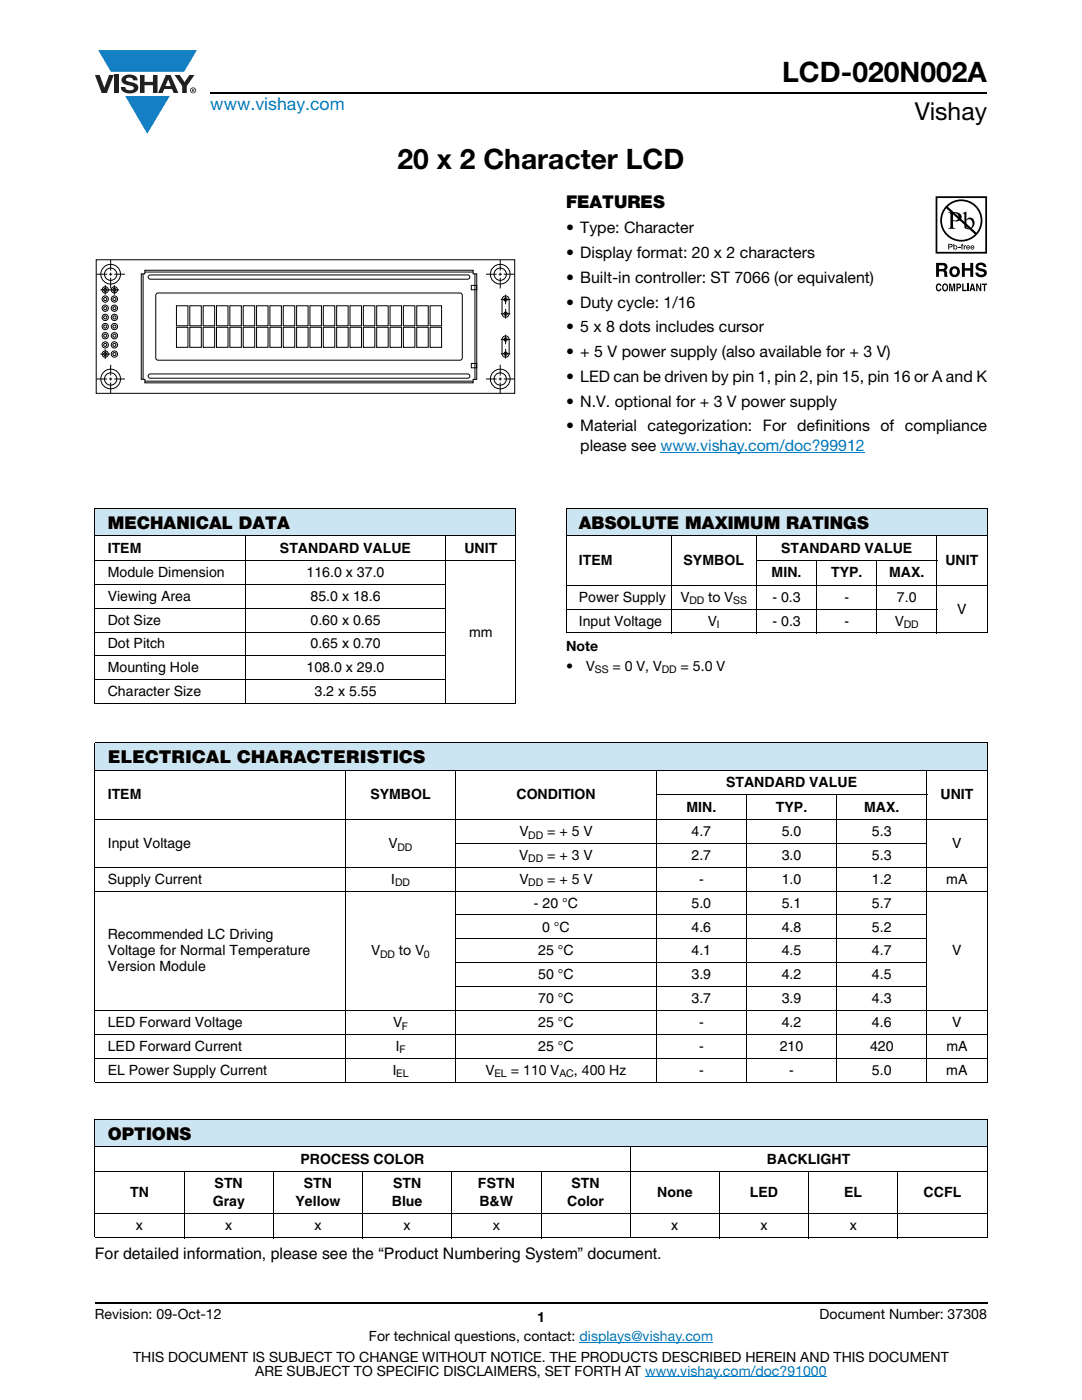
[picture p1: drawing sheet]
<svg xmlns="http://www.w3.org/2000/svg" width="216mm" height="279mm" viewBox="0 0 216 279" stroke-linecap="round" stroke-linejoin="round" font-family="sans-serif">
<g fill="#147fc3">
<path d="M19.6 10h19.7l-2.6 4.3h-1.1h-13.5z"/>
<path d="M25 19.2h8.9l-4.5 7.5z"/>
</g>
<g fill="#231f20">
<path d="M18.9 15h1l.9 2.5 1-2.5h.9l-1.4 3.6h-1z"/>
<path d="M22.9 15h.9v3.6h-.9z"/>
<path d="M24.6 15.3a2.1 2.1 0 0 1 2.8 .3l.1 .4h-.9a.79 .79 0 0 0-.7-.5 .79 .79 0 0 0-.8 .4l.3 .3 1 .2a1.08 1.08 0 0 1 1.2 1 1.08 1.08 0 0 1-1.1 1.2 1.73 1.73 0 0 1-2.4-1.2h.9a.96 .96 0 0 0 .8 .6 .96 .96 0 0 0 .9-.4 1.31 1.31 0 0 0-1.2-.6 1.03 1.03 0 0 1-1.1-.6 1.03 1.03 0 0 1 .2-1.1z"/>
<path d="M27.9 15h.9v1.3h1.7v-1.3h.9v3.6h-.9v-1.6h-1.7v1.6h-.9z"/>
<path d="M34.8 15h1.1l.9 1.4 1-1.4h1l-1.5 2.2v1.4h-.9v-1.4z"/>
<path d="M33.6 15.9l.5 1.3h-1.1zM33.1 15l-1.6 3.6h1l.3-.8h1.5l.3 .8h1l-1.6-3.6z"/>
<path d="M38.1 18a.46 .46 0 0 1 .9 0 .46 .46 0 0 1-.9 0zM37.9 18a.6 .6 0 0 0 1.2 0 .6 .6 0 0 0-1.2 0z"/>
<path d="M38.4 17.8h.2v.2h-.2zM38.3 17.7v.7h.1v-.3l.4 .3-.2-.3 .2-.2-.1-.2z"/>
</g>
<path d="M42 18.6h155M18.9 260h178.1" fill="none" stroke="#000" stroke-width=".36"/>
<path d="M131.8 90.2h40.8M115.6 267.9h26.7M128.7 274.8h36.3" fill="none" stroke="#007ec4" stroke-width=".2"/>
<path d="M19.1 51.8h83.7v26.8h-83.7z" fill="#fff"/>
<g fill="none" stroke="#000" stroke-width=".2">
<path d="M19.2 51.8h83.5v26.7h-83.5zM19.2 54.7h2.2M20.1 57.9h3.7M21 56.9v1.9M21.8 54.7h.6M22.1 51.9v2.1M22.1 54.4v.6M22.1 55.4v2.2M22.8 54.7h2.1M22.8 56.9v1.9M28.5 54.7v21M28.9 53.9h65.5v.8h.7v21h-.7v.7h-65.5v-.7h-.7v-21h.7z"/>
<path d="M28.9 54.3h65.5M29.8 54.9h63.5a.43 .43 0 0 1 .5 .4 .43 .43 0 0 1-.5 .4h-63.3a.43 .43 0 0 1-.4-.3 .43 .43 0 0 1 .2-.5zM31.3 58.5h60.5l.4 .2v.2v12.5v.3l-.4 .2h-60.2l-.3-.1-.2-.4v-12.5zM94 57h1.1v.8h-1.1zM94.8 54.7v21M97 54.7h2.1M99.5 54.7h.6M99.8 51.9v2.1M99.8 54.4v.6M99.8 55.4v2.2M99.9 59.8h1.9M100.4 59.3a.71 .71 0 0 1 .8-.2 .71 .71 0 0 1 .4 .7v2.8a.71 .71 0 0 1-.7 .7 .71 .71 0 0 1-.7-.7v-2.8z"/>
<path d="M100.5 54.7h2.2M100.9 58.8v1.9M19.2 75.6h2.2M20.1 70.7h1.8M21 69.7v1.9M21.8 75.6h.6M22.1 72.8v2.1M22.1 75.3v.6M22.1 76.3v2.2M22.8 75.6h2.1M28.9 76.1h65.5M29.8 74.7l63.5-.1a.43 .43 0 0 1 .5 .5 .43 .43 0 0 1-.5 .4h-63.3a.43 .43 0 0 1-.4-.3 .43 .43 0 0 1 .2-.5z"/>
<path d="M35.2 61h2.3v4h-2.3zM35.2 65.3h2.3v4h-2.3zM37.9 65h2.3v-4h-2.3v4M37.9 69.3h2.3v-4h-2.3v4M40.5 61h2.3v4h-2.3zM40.5 65.3h2.3v4h-2.3zM43.2 65h2.3v-4h-2.3v4M43.2 69.3h2.3v-4h-2.3v4M45.9 65h2.3v-4h-2.3v4M45.9 69.3h2.3v-4h-2.3v4M48.5 61h2.3v4h-2.3zM48.5 65.3h2.3v4h-2.3z"/>
<path d="M51.2 65h2.3v-4h-2.3v4M51.2 69.3h2.3v-4h-2.3v4M53.9 61h2.3v4h-2.3zM53.9 65.3h2.3v4h-2.3zM56.5 61h2.3v4h-2.3zM56.5 69.3h2.3v-4h-2.3v4M59.2 65h2.3v-4h-2.3v4M59.2 69.3h2.3v-4h-2.3v4M61.8 61h2.3v4h-2.3zM61.8 65.3h2.3v4h-2.3zM64.5 65h2.3v-4h-2.3v4M64.5 69.3h2.3v-4h-2.3v4"/>
<path d="M67.2 61h2.3v4h-2.3zM67.2 65.3h2.3v4h-2.3zM69.8 61h2.3v4h-2.3zM69.8 65.3h2.3v4h-2.3zM72.5 65h2.3v-4h-2.3v4M72.5 69.3h2.3v-4h-2.3v4M75.2 61h2.3v4h-2.3zM75.2 65.3h2.3v4h-2.3zM77.8 65h2.3v-4h-2.3l.1 4M77.8 69.3h2.3v-4h-2.3l.1 4M80.5 61h2.3v4h-2.3zM80.5 65.3h2.3v4h-2.3z"/>
<path d="M83.2 61h2.3v4h-2.3zM83.2 65.3h2.3v4h-2.3zM85.8 65h2.3v-4h-2.3v4M85.8 69.3h2.3v-4h-2.3v4M94 72.5h1.1v.9h-1.1zM97 75.6h2.1M99.5 75.6h.6M99.8 72.8v2.1M99.8 75.3v.6M99.8 76.3v2.2M99.9 67.8h1.9M99.9 70.6h1.9"/>
<path d="M99.9 62.6h1.9M100.4 67.2a.71 .71 0 0 1 .8-.1 .71 .71 0 0 1 .4 .7v2.8a.71 .71 0 0 1-.7 .7 .71 .71 0 0 1-.7-.7v-2.8zM100.5 75.6h2.2M100.9 66.8v1.9M100.9 69.6v1.9M100.9 61.7v1.9"/>
<circle cx="21" cy="59.7" r=".63"/>
<circle cx="21" cy="59.7" r=".31"/>
<circle cx="21" cy="57.9" r=".31"/>
<circle cx="21" cy="57.9" r=".63"/>
<circle cx="22.1" cy="54.7" r="1.96"/>
<circle cx="22.1" cy="54.7" r="1.23"/>
<circle cx="22.8" cy="59.7" r=".63"/>
<circle cx="22.8" cy="59.7" r=".31"/>
<circle cx="22.8" cy="57.9" r=".31"/>
<circle cx="22.8" cy="57.9" r=".63"/>
<circle cx="99.8" cy="54.7" r="1.23"/>
<circle cx="99.8" cy="54.7" r="1.96"/>
<circle cx="100.9" cy="59.8" r=".33"/>
<circle cx="21" cy="70.7" r=".63"/>
<circle cx="21" cy="67" r=".63"/>
<circle cx="21" cy="61.5" r=".31"/>
<circle cx="21" cy="68.8" r=".31"/>
<circle cx="21" cy="65.2" r=".31"/>
<circle cx="21" cy="63.3" r=".31"/>
<circle cx="21" cy="63.3" r=".63"/>
<circle cx="21" cy="67" r=".31"/>
<circle cx="21" cy="65.2" r=".63"/>
<circle cx="21" cy="61.5" r=".63"/>
<circle cx="21" cy="68.8" r=".63"/>
<circle cx="21" cy="70.7" r=".31"/>
<circle cx="22.1" cy="75.6" r="1.96"/>
<circle cx="22.1" cy="75.6" r="1.23"/>
<circle cx="22.8" cy="70.7" r=".63"/>
<circle cx="22.8" cy="65.2" r=".31"/>
<circle cx="22.8" cy="68.8" r=".31"/>
<circle cx="22.8" cy="61.5" r=".31"/>
<circle cx="22.8" cy="63.3" r=".31"/>
<circle cx="22.8" cy="67" r=".63"/>
<circle cx="22.8" cy="63.3" r=".63"/>
<circle cx="22.8" cy="67" r=".31"/>
<circle cx="22.8" cy="68.8" r=".63"/>
<circle cx="22.8" cy="65.2" r=".63"/>
<circle cx="22.8" cy="61.5" r=".63"/>
<circle cx="22.8" cy="70.7" r=".31"/>
<circle cx="99.8" cy="75.6" r="1.23"/>
<circle cx="99.8" cy="75.6" r="1.96"/>
<circle cx="100.9" cy="70.6" r=".33"/>
<circle cx="100.9" cy="67.8" r=".33"/>
<circle cx="100.9" cy="62.6" r=".33"/>
</g>
<path d="M186.7 39.2h10.3v18.9h-10.3z" fill="#fff"/>
<g fill="#000">
<path d="M186.9 56.8l.4-.2h.3l.2 .5-.6-.2a.66 .66 0 0 0 .1 1l.3-.3h.2a.54 .54 0 0 1-.4 .5 .54 .54 0 0 1-.6-.4zM189.4 56.6h.4l.2 1.2 .2-1.2h.4v1.5h-.3v-1.3l-.2 1.3h-.2l-.3-1.3v1.3h-.2zM191.2 49.3h.4v.1h-.4zM191.9 48.7h.3l-.2 .2 .2 .1v.1h-.2v.7h-.1v-.7h-.2zM192 56.6h.3v1.2h.6v.3h-.9zM192.3 49h.2v.1l.3-.1v.1l-.3 .1v.6h-.2zM191.9 52.5h.6v1h1.1v-1h.6v2.8h-.6v-1.3h-1.1v1.3h-.6zM193 56.6h.3v1.5h-.3zM195 52.6a1.15 1.15 0 0 1 1.8 .7h-.5l-.1-.2a.68 .68 0 0 0-.9-.1v.4l.2 .1a1.29 1.29 0 0 1 1.4 .9 1.17 1.17 0 0 1-1.1 .9 1.17 1.17 0 0 1-1.2-.9h.6v.2a.67 .67 0 0 0 1.1-.1l-.2-.3-.6-.1a.82 .82 0 0 1-.8-.5 .82 .82 0 0 1 .3-1zM194.8 56.6h.3l.5 1.1v-1.1h.2v1.5h-.3l-.5-1.1v1.1h-.2zM195.9 56.6h1.1v.3h-.4v1.2h-.3v-1.2h-.4z"/>
<path d="M187 39.5h9.6v10.8h-9.6zM186.7 39.2v11.4h10.3v-11.4z"/>
<path d="M187.4 52.9v.8h.9a.39 .39 0 0 0 0-.7zM186.8 52.5h1.4a.79 .79 0 0 1 .8 .4 .79 .79 0 0 1-.1 .9l-.3 .1a.98 .98 0 0 1 .4 1.2l.1 .2h-.6l-.2-1.1h-.9v1.1h-.6z"/>
<path d="M188.4 56.9a.64 .64 0 0 0 .2 1l.1-.1a.64 .64 0 0 0-.1-1zM188.2 56.7l.2-.1a.56 .56 0 0 1 .7 .3 .82 .82 0 0 1-.5 1.3l-.2-.1a.89 .89 0 0 1-.2-1.4z"/>
<path d="M189.1 41.3a3.9 3.9 0 0 1 5.3-.2 3.9 3.9 0 0 1 .4 5.3zM188.8 41.6l5.7 5.2a3.9 3.9 0 0 1-5.3 .1 3.9 3.9 0 0 1-.4-5.3zM187.6 44a4.2 4.2 0 0 0 8.4 0 4.2 4.2 0 0 0-8.4 0z"/>
<path d="M189.4 48.8v.4h.4v-.3zM189.2 48.7h.7l.2 .3-.2 .3-.5 .1v.4h-.2z"/>
<path d="M190.2 42.6v1.3a.75 .75 0 0 0 1.1-.6 .75 .75 0 0 0-1.1-.7zM189.2 42.4a2.81 2.81 0 0 1 2.4 .3 .97 .97 0 0 1 0 1.2 .97 .97 0 0 1-1.2 .2h-.2v1.1v.2l.5 .3h-1.5l.3-.2 .1-.3v-2.3v-.3z"/>
<path d="M190.2 53.7a.63 .63 0 0 0-.2 .7 .63 .63 0 0 0 .7 .4 .63 .63 0 0 0 .3-.8 .63 .63 0 0 0-.8-.3zM189.4 54.2a1.1 1.1 0 0 1 2.2 0 1.1 1.1 0 0 1-2.2 0z"/>
<path d="M190.4 49.4a.26 .26 0 0 0 .5 0 .26 .26 0 0 0-.5 0zM190.2 48.7h.2v.4a.38 .38 0 0 1 .5 0 .38 .38 0 0 1 0 .6 .38 .38 0 0 1-.5 0l-.2 .1z"/>
<path d="M191.1 56.9v.4l.4-.1v-.3zM190.8 56.6h.6a.5 .5 0 0 1 .4 .5 .5 .5 0 0 1-.4 .5h-.3v.5h-.3z"/>
<path d="M192.8 44v1.3l.2 .2a.72 .72 0 0 0 .8-.1 .72 .72 0 0 0 .3-.7 .72 .72 0 0 0-.4-.8 .72 .72 0 0 0-.9 .1zM192.1 42.5l.7-.3v1.6a.89 .89 0 0 1 1.1-.3 .89 .89 0 0 1 .6 1 1.23 1.23 0 0 1-.7 1.2 1.23 1.23 0 0 1-1.4-.2v-2.7z"/>
<path d="M193 49.2v.1h.4l-.2-.2zM193 49h.4l.2 .4h-.6v.2l.5-.1a.42 .42 0 0 1-.6 .2 .42 .42 0 0 1 .1-.7z"/>
<path d="M194 56.9l-.1 .6h.3zM193.9 56.6h.3l.4 1.5h-.3v-.3h-.5l-.1 .3h-.3z"/>
<path d="M193.9 49.2l-.1 .1h.5l-.3-.2zM193.8 49h.5l.1 .4h-.6l.1 .2 .5-.1a.42 .42 0 0 1-.6 .2 .42 .42 0 0 1 0-.7z"/>
</g>
<path d="M18.9 101.4h84.1v5.5h-84.1z" fill="#cce5f3"/>
<g fill="none" stroke="#000" stroke-width=".2">
<path d="M18.9 101.4h84.1M18.9 106.9h84.1M18.9 111.8h84.1M18.9 116.6h70.1M18.9 101.5v38.8M48.9 106.8v33.7M88.9 106.8v33.7M103 101.5v38.8M18.9 121.4h70.1M18.9 126.1h70.1M18.9 130.9h70.1M18.9 135.7h70.1"/>
<path d="M18.9 140.4h84.1"/>
</g>
<path d="M112.9 101.4h84.1v5.5h-84.1z" fill="#cce5f3"/>
<g fill="none" stroke="#000" stroke-width=".2">
<path d="M112.9 101.4h84.1M112.9 106.9h84.1M112.9 116.8h84.1M112.9 101.5v24.7M133.9 106.8v19.6M150.9 111.8h36.1M151 106.8v19.6M163 111.8v14.6M174.9 111.8v14.6M186.9 106.8v19.6M197 101.5v24.7M112.9 121.5h74.1"/>
<path d="M112.9 126.3h84.1"/>
</g>
<g fill="#cce5f3">
<path d="M18.9 148.2h178.1v5.5h-178.1z"/>
<path d="M18.9 223.4h178.1v5.5h-178.1z"/>
</g>
<g fill="none" stroke="#000" stroke-width=".2">
<path d="M18.9 148.2h178.1M18.9 153.7h178.1M18.9 148.3v67.6M68.9 153.6v62.4M91 153.6v62.4M130.9 158.6h54.1M131 153.6v62.4M148.9 158.5v57.5M167 158.5v57.5M185 153.6v62.4M197 148.3v67.6M18.9 163.6h178.1"/>
<path d="M18.9 173.1h178.1M18.9 177.8h178.1M90.9 168.3h94.1M90.9 182.6h94.1M90.9 187.4h94.1M90.9 192.1h94.1M90.9 196.9h94.1M18.9 201.7h178.1M18.9 206.4h178.1M18.9 211.2h178.1M18.9 215.9h178.1M18.9 223.4h178.1"/>
<path d="M18.9 228.9h178.1M18.9 233.8h178.1M18.9 223.4v23.5M36.7 233.7v13.4M54.5 233.7v13.4M72.3 233.7v13.4M90.1 233.7v13.4M107.9 233.7v13.4M125.8 228.8v18.3M143.6 233.7v13.4M161.4 233.7v13.4M179.2 233.7v13.4"/>
<path d="M197 223.4v23.5M18.9 242.3h178.1M18.9 247h178.1"/>
</g>
<g font-size="5.6">
<text x="156.1" y="16.4">LCD-020N002A</text>
<text x="79.3" y="33.8">20 x 2 Character LCD</text>
</g>
<text font-size="4.9" x="182.5" y="24">Vishay</text>
<text font-size="3.5" fill="#007ec4" x="42" y="21.9">www.vishay.com</text>
<g font-size="3.5">
<text x="112.9" y="41.5">FEATURES</text>
<text x="21.5" y="105.5">MECHANICAL DATA</text>
<text x="115.5" y="105.5">ABSOLUTE MAXIMUM RATINGS</text>
<text x="21.5" y="152.3">ELECTRICAL CHARACTERISTICS</text>
<text x="21.5" y="227.5">OPTIONS</text>
</g>
<g font-size="3.2">
<text x="112.9" y="46.6">• Type: Character</text>
<text x="112.9" y="51.5">• Display format: 20 x 2 characters</text>
<text x="112.9" y="56.5">• Built-in controller: ST 7066 (or equivalent)</text>
<text x="112.9" y="61.4">• Duty cycle: 1/16</text>
<text x="112.9" y="66.3">• 5 x 8 dots includes cursor</text>
<text x="112.9" y="71.3">• + 5 V power supply (also available for + 3 V)</text>
<text x="112.9" y="76.2">• LED can be driven by pin 1, pin 2, pin 15, pin 16 or A and K</text>
<text x="112.9" y="81.2">• N.V. optional for + 3 V power supply</text>
<text x="112.9" y="86.1">• Material categorization: For definitions of compliance</text>
<text x="115.8" y="90">please see www.vishay.com/doc?99912</text>
<text x="18.9" y="251.2">For detailed information, please see the “Product Numbering System” document.</text>
</g>
<g font-size="2.8">
<text x="21.5" y="110.3">ITEM</text>
<text x="55.9" y="110.3">STANDARD VALUE</text>
<text x="92.7" y="110.3">UNIT</text>
<text x="115.5" y="112.8">ITEM</text>
<text x="136.4" y="112.8">SYMBOL</text>
<text x="155.9" y="110.3">STANDARD VALUE</text>
<text x="188.7" y="112.8">UNIT</text>
<text x="21.5" y="115.1">Module Dimension</text>
<text x="21.5" y="119.9">Viewing Area</text>
<text x="61.2" y="115.1">116.0 x 37.0</text>
<text x="62" y="119.9">85.0 x 18.6</text>
<text x="154" y="115.2">MIN.</text>
<text x="165.8" y="115.2">TYP.</text>
<text x="177.4" y="115.2">MAX.</text>
<text x="21.5" y="124.7">Dot Size</text>
<text x="62" y="124.7">0.60 x 0.65</text>
<text x="115.5" y="124.8">Input Voltage</text>
<text x="115.5" y="120.1">Power Supply</text>
<text x="135.8" y="120.1">V</text>
<text x="141.3" y="124.8">V</text>
<text x="141.3" y="120.1">to V</text>
<text x="154.1" y="120.1">- 0.3</text>
<text x="154.1" y="124.8">- 0.3</text>
<text x="168.5" y="120.1">-</text>
<text x="168.5" y="124.8">-</text>
<text x="178.6" y="124.8">V</text>
<text x="179" y="120.1">7.0</text>
<text x="191" y="122.4">V</text>
<text x="21.5" y="129.4">Dot Pitch</text>
<text x="62" y="129.4">0.65 x 0.70</text>
<text x="93.6" y="127">mm</text>
<text x="112.9" y="129.9">Note</text>
<text x="21.5" y="134.2">Mounting Hole</text>
<text x="61.2" y="134.2">108.0 x 29.0</text>
<text x="112.9" y="133.8">•</text>
<text x="116.9" y="133.8">V</text>
<text x="122.2" y="133.8">= 0 V, V</text>
<text x="135.8" y="133.8">= 5.0 V</text>
<text x="21.5" y="138.9">Character Size</text>
<text x="62.8" y="138.9">3.2 x 5.55</text>
<text x="21.5" y="159.5">ITEM</text>
<text x="73.9" y="159.5">SYMBOL</text>
<text x="103" y="159.5">CONDITION</text>
<text x="137" y="162">MIN.</text>
<text x="144.9" y="157.1">STANDARD VALUE</text>
<text x="154.8" y="162">TYP.</text>
<text x="172.4" y="162">MAX.</text>
<text x="187.7" y="159.5">UNIT</text>
<text x="103.7" y="166.9">V</text>
<text x="109.2" y="166.9">= + 5 V</text>
<text x="138" y="166.9">4.7</text>
<text x="156" y="166.9">5.0</text>
<text x="174" y="166.9">5.3</text>
<text x="21.5" y="169.2">Input Voltage</text>
<text x="77.6" y="169.2">V</text>
<text x="103.7" y="171.6">V</text>
<text x="109.2" y="171.6">= + 3 V</text>
<text x="138" y="171.6">2.7</text>
<text x="156" y="171.6">3.0</text>
<text x="174" y="171.6">5.3</text>
<text x="190" y="169.2">V</text>
<text x="21.5" y="176.4">Supply Current</text>
<text x="78.1" y="176.4">I</text>
<text x="103.7" y="176.4">V</text>
<text x="109.2" y="176.4">= + 5 V</text>
<text x="139.5" y="176.4">-</text>
<text x="156" y="176.4">1.0</text>
<text x="174" y="176.4">1.2</text>
<text x="188.8" y="176.4">mA</text>
<text x="106.6" y="181.1">- 20 °C</text>
<text x="108.2" y="185.9">0 °C</text>
<text x="138" y="181.1">5.0</text>
<text x="138" y="185.9">4.6</text>
<text x="156" y="181.1">5.1</text>
<text x="156" y="185.9">4.8</text>
<text x="174" y="185.9">5.2</text>
<text x="174" y="181.1">5.7</text>
<text x="21.5" y="187.5">Recommended LC Driving</text>
<text x="21.5" y="190.7">Voltage for Normal Temperature</text>
<text x="74.1" y="190.7">V</text>
<text x="79.6" y="190.7">to V</text>
<text x="107.4" y="190.7">25 °C</text>
<text x="138" y="190.7">4.1</text>
<text x="156" y="190.7">4.5</text>
<text x="174" y="190.7">4.7</text>
<text x="190" y="190.7">V</text>
<text x="21.5" y="193.8">Version Module</text>
<text x="107.4" y="195.4">50 °C</text>
<text x="138" y="195.4">3.9</text>
<text x="156" y="195.4">4.2</text>
<text x="174" y="195.4">4.5</text>
<text x="107.4" y="200.2">70 °C</text>
<text x="138" y="200.2">3.7</text>
<text x="156" y="200.2">3.9</text>
<text x="174" y="200.2">4.3</text>
<text x="21.5" y="209.7">LED Forward Current</text>
<text x="21.5" y="205">LED Forward Voltage</text>
<text x="78.5" y="205">V</text>
<text x="79" y="209.7">I</text>
<text x="107.4" y="205">25 °C</text>
<text x="107.4" y="209.7">25 °C</text>
<text x="139.5" y="205">-</text>
<text x="139.5" y="209.7">-</text>
<text x="155.6" y="209.7">210</text>
<text x="156" y="205">4.2</text>
<text x="173.6" y="209.7">420</text>
<text x="174" y="205">4.6</text>
<text x="188.8" y="209.7">mA</text>
<text x="190" y="205">V</text>
<text x="21.5" y="214.5">EL Power Supply Current</text>
<text x="78.4" y="214.5">I</text>
<text x="96.9" y="214.5">V</text>
<text x="101.9" y="214.5">= 110 V</text>
<text x="114.5" y="214.5">, 400 Hz</text>
<text x="139.5" y="214.5">-</text>
<text x="157.5" y="214.5">-</text>
<text x="174" y="214.5">5.0</text>
<text x="188.8" y="214.5">mA</text>
<text x="60" y="232.2">PROCESS COLOR</text>
<text x="153" y="232.2">BACKLIGHT</text>
<text x="26" y="238.9">TN</text>
<text x="42.8" y="237.2">STN</text>
<text x="60.6" y="237.2">STN</text>
<text x="78.4" y="237.2">STN</text>
<text x="95.4" y="237.2">FSTN</text>
<text x="114" y="237.2">STN</text>
<text x="131.1" y="238.9">None</text>
<text x="149.6" y="238.9">LED</text>
<text x="168.4" y="238.9">EL</text>
<text x="184.3" y="238.9">CCFL</text>
<text x="27.1" y="245.6">x</text>
<text x="42.4" y="240.7">Gray</text>
<text x="44.9" y="245.6">x</text>
<text x="59" y="240.7">Yellow</text>
<text x="62.7" y="245.6">x</text>
<text x="78.2" y="240.7">Blue</text>
<text x="80.5" y="245.6">x</text>
<text x="95.7" y="240.7">B&amp;W</text>
<text x="98.3" y="245.6">x</text>
<text x="113.2" y="240.7">Color</text>
<text x="133.9" y="245.6">x</text>
<text x="151.7" y="245.6">x</text>
<text x="169.5" y="245.6">x</text>
<text x="18.9" y="263.3">Revision: 09-Oct-12</text>
<text x="107.2" y="263.8">1</text>
<text x="163.6" y="263.3">Document Number: 37308</text>
<text x="73.6" y="267.7">For technical questions, contact: displays@vishay.com</text>
<text x="26.5" y="271.7">THIS DOCUMENT IS SUBJECT TO CHANGE WITHOUT NOTICE. THE PRODUCTS DESCRIBED HEREIN AND THIS DOCUMENT</text>
<text x="50.9" y="274.6">ARE SUBJECT TO SPECIFIC DISCLAIMERS, SET FORTH AT www.vishay.com/doc?91000</text>
</g>
<g font-size="2.1">
<text x="137.6" y="120.6">DD</text>
<text x="143" y="125.3">I</text>
<text x="146.3" y="120.6">SS</text>
<text x="180.3" y="125.3">DD</text>
<text x="118.7" y="134.3">SS</text>
<text x="132" y="134.3">DD</text>
<text x="105.4" y="167.4">DD</text>
<text x="79.3" y="169.7">DD</text>
<text x="105.4" y="172.1">DD</text>
<text x="78.8" y="176.9">DD</text>
<text x="105.4" y="176.9">DD</text>
<text x="75.8" y="191.2">DD</text>
<text x="84.6" y="191.2">0</text>
<text x="80.2" y="205.5">F</text>
<text x="79.1" y="215">EL</text>
<text x="79.7" y="210.2">F</text>
<text x="98.7" y="215">EL</text>
<text x="111.6" y="215">AC</text>
</g>
</svg>
